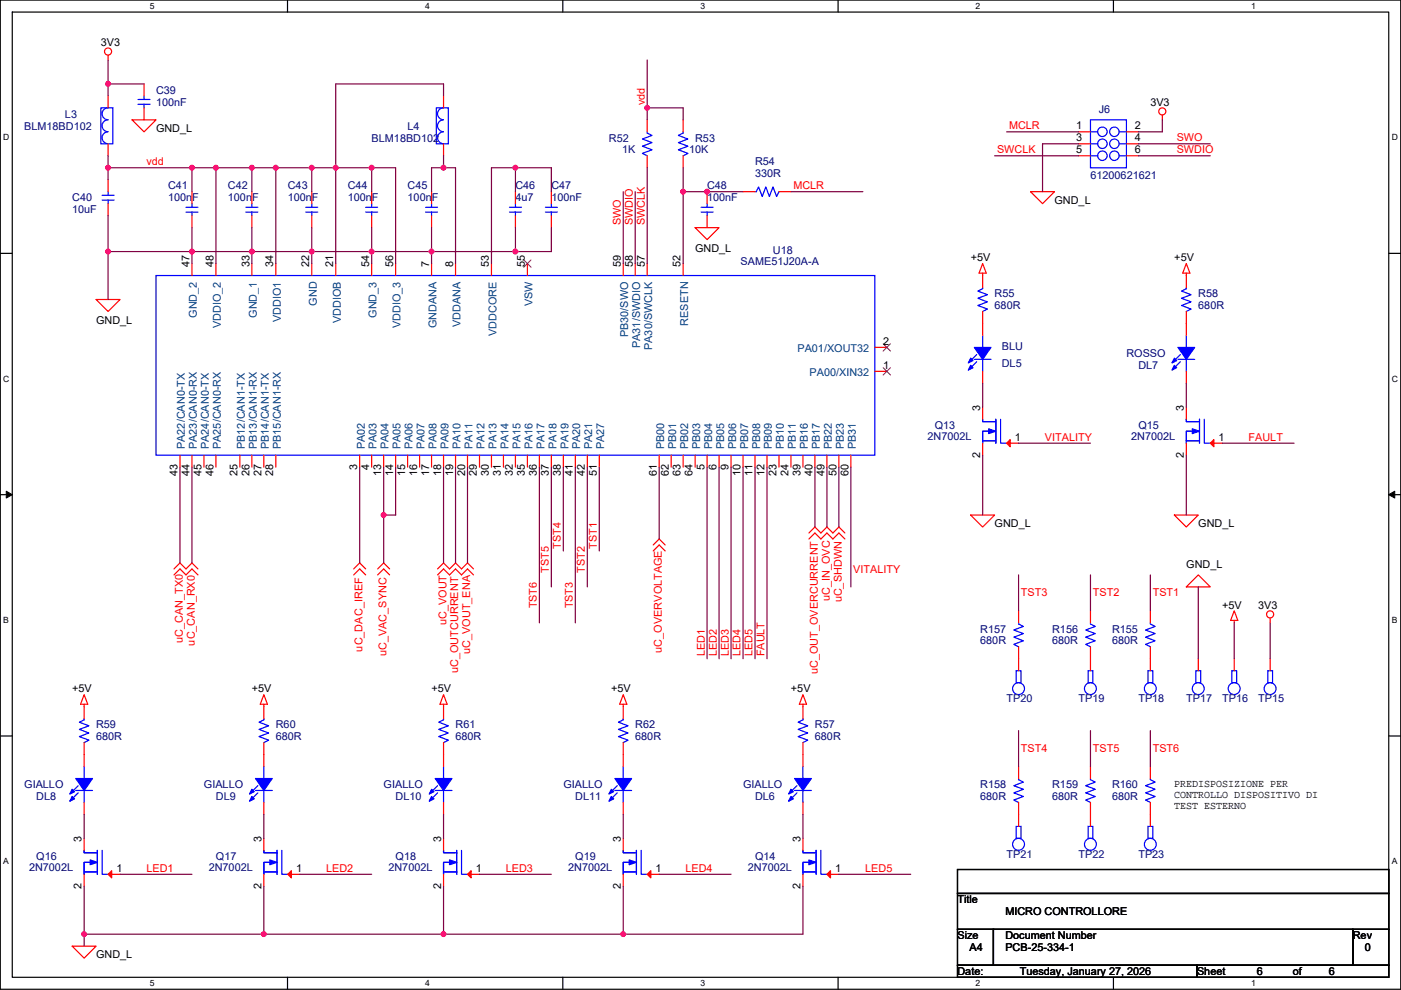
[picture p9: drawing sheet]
<svg xmlns="http://www.w3.org/2000/svg" width="297mm" height="210mm" viewBox="0 0 297 210" stroke-linecap="round" stroke-linejoin="round" font-family="sans-serif">
<path d="M.1 0h296.9v209.8h-296.9zM2.6 2.6h291.8v204.7h-291.8z" fill="none" stroke="#000" stroke-width=".25"/>
<g fill="#fff">
<path d="M31.8 .3h1v2h-1z"/>
<path d="M31.8 207.5h1v2.1h-1z"/>
</g>
<path d="M61 0v2.6M61 207.3v2.5" fill="none" stroke="#000" stroke-width=".25"/>
<g fill="#fff">
<path d="M90.1 .3h1v2h-1z"/>
<path d="M90.1 207.5h1v2.1h-1z"/>
</g>
<path d="M119.3 0v2.6M119.3 207.3v2.5" fill="none" stroke="#000" stroke-width=".25"/>
<g fill="#fff">
<path d="M148.5 .3h1v2h-1z"/>
<path d="M148.5 207.5h1v2.1h-1z"/>
</g>
<path d="M177.7 0v2.6M177.7 207.3v2.5" fill="none" stroke="#000" stroke-width=".25"/>
<g fill="#fff">
<path d="M206.9 .3h1v2h-1z"/>
<path d="M206.9 207.5h1v2.1h-1z"/>
</g>
<path d="M236.1 0v2.6M236.1 207.3v2.5" fill="none" stroke="#000" stroke-width=".25"/>
<g fill="#fff">
<path d="M265.2 .3h1v2h-1z"/>
<path d="M265.2 207.5h1v2.1h-1z"/>
<path d="M.7 28.2h1.3v2h-1.3z"/>
<path d="M295.1 28.2h1.3v2h-1.3z"/>
<path d="M.7 79.3h1.3v2.1h-1.3z"/>
<path d="M295.1 79.3h1.3v2.1h-1.3z"/>
</g>
<path d="M.1 53.7h2.5M294.4 53.7h2.6" fill="none" stroke="#000" stroke-width=".25"/>
<g fill="#fff">
<path d="M.7 130.5h1.2v2h-1.2z"/>
<path d="M295.1 130.5h1.2v2h-1.2z"/>
</g>
<path d="M.1 104.9h2.5M294.4 104.9h2.6" fill="none" stroke="#000" stroke-width=".25"/>
<path d="M1.3 104.2l1.3 .7-1.3 .7zM294.4 104.9l1.3-.7v1.4z" fill="#000" stroke="#000" stroke-width=".21"/>
<g fill="#fff">
<path d="M.7 181.7h1.2v2h-1.2z"/>
<path d="M295.1 181.7h1.2v2h-1.2z"/>
</g>
<path d="M.1 156.1h2.5M294.4 156.1h2.6M203 184.4h91.4v5.1h-91.4zM203 189.5h91.4v7.6h-91.4zM203 197.1h7.6v7.6h-7.6zM210.6 197.1h76.2v7.6h-76.2zM286.8 197.1h7.6v7.6h-7.6zM203 204.7h50.8v2.6h-50.8zM253.8 204.7h40.6v2.6h-40.6z" fill="none" stroke="#000" stroke-width=".25"/>
<g fill="none" stroke="#f00" stroke-width=".25">
<path d="M22.9 11.7v1M30.5 17.8v2.5M22.9 38.1v2.6M22.9 20.3v2.6M22.9 30.5v2.5M28 25.4h5.1l-2.6 2.6zM30.5 22.9v2.5M94 20.3v2.6M94 30.5v2.5M137.2 33v2.6M137.2 25.4v2.6M144.8 33v2.6"/>
<path d="M144.8 25.4v2.6M228.7 28h2.5M228.7 30.5h2.5M228.7 33h2.5M238.8 28h2.6M238.8 30.5h2.6M238.8 33h2.6M246.4 24.4v1M22.9 43.2v2.5M40.7 55.9v2.5M40.7 40.7v2.5M40.7 45.7v2.6"/>
<path d="M45.8 55.9v2.5M53.4 55.9v2.5M53.4 40.7v2.5M53.4 45.7v2.6M58.5 55.9v2.5M66.1 40.7v2.5M66.1 45.7v2.6M66.1 55.9v2.5M71.2 55.9v2.5M78.8 40.7v2.5M78.8 45.7v2.6M78.8 55.9v2.5"/>
<path d="M83.9 55.9v2.5M91.5 55.9v2.5M91.5 40.7v2.5M91.5 45.7v2.6M96.6 55.9v2.5M104.2 55.9v2.5M109.3 40.7v2.5M109.3 45.7v2.6M111.8 55.9v2.5M116.9 40.7v2.5M116.9 45.7v2.6M132.1 55.9v2.5"/>
<path d="M134.7 55.9v2.5M137.2 55.9v2.5M144.8 55.9v2.5M147.4 48.3h5.1l-2.6 2.5zM149.9 40.7v2.5M149.9 45.7v2.6M157.5 40.7h2.6M165.2 40.7h2.5M208.3 57.9v3.1M208.3 55.9l.8 2h-1.5zM218.5 40.7h5.1l-2.6 2.5zM251.5 57.9v3.1"/>
<path d="M251.5 55.9l.8 2h-1.5zM20.4 63.5h5.1l-2.6 2.6zM185.5 78.8h2.5M185.5 73.7h2.5M208.3 66.1v5M208.3 78.8v2.5M251.5 66.1v5M251.5 78.8v2.5M38.2 96.5v2.6M40.7 96.5v2.6M43.2 96.5v2.6M45.8 96.5v2.6"/>
<path d="M50.9 96.5v2.6M53.4 96.5v2.6M55.9 96.5v2.6M58.5 96.5v2.6M76.3 96.5v2.6M78.8 96.5v2.6M81.3 96.5v2.6M83.9 96.5v2.6M86.4 96.5v2.6M89 96.5v2.6M91.5 96.5v2.6M94 96.5v2.6"/>
<path d="M96.6 96.5v2.6M99.1 96.5v2.6M101.7 96.5v2.6M104.2 96.5v2.6M106.7 96.5v2.6M109.3 96.5v2.6M111.8 96.5v2.6M114.4 96.5v2.6M116.9 96.5v2.6M119.4 96.5v2.6M122 96.5v2.6M124.5 96.5v2.6"/>
<path d="M127.1 96.5v2.6M139.8 96.5v2.6M142.3 96.5v2.6M144.8 96.5v2.6M147.4 96.5v2.6M149.9 96.5v2.6M152.5 96.5v2.6M155 96.5v2.6M157.5 96.5v2.6M160.1 96.5v2.6M162.6 96.5v2.6M165.2 96.5v2.6"/>
<path d="M167.7 96.5v2.6M170.2 96.5v2.6M172.8 96.5v2.6M175.3 96.5v2.6M177.9 96.5v2.6M180.4 96.5v2.6M208.3 94v2.5M208.3 86.4v2.5M213.4 94h2.6M251.5 94v2.5M251.5 86.4v2.5M256.6 94h2.5"/>
<path d="M138.5 115.6l1.3-1.3 1.2 1.3M138.5 116.9l1.3-1.3 1.2 1.3M171.5 113.1l1.3-1.3 1.3 1.3 1.2-1.3 1.3 1.3 1.3-1.3 1.2 1.3M171.5 114.3l1.3-1.2 1.3 1.2 1.2-1.2 1.3 1.2 1.3-1.2 1.2 1.2M205.8 109.2h5.1l-2.6 2.6zM249 109.2h5.1l-2.6 2.6zM36.9 120.7l1.3-1.3 1.2 1.3 1.3-1.3 1.3 1.3M36.9 121.9l1.3-1.2 1.2 1.2 1.3-1.2 1.3 1.2M75 120.7l1.3-1.3 1.2 1.3M75 121.9l1.3-1.2 1.2 1.2M80.1 120.7l1.2-1.3 1.3 1.3M80.1 121.9l1.2-1.2 1.3 1.2"/>
<path d="M92.8 120.7l1.2-1.3 1.3 1.3 1.3-1.3 1.3 1.3 1.2-1.3 1.3 1.3M92.8 121.9l1.2-1.2 1.3 1.2 1.3-1.2 1.3 1.2 1.2-1.2 1.3 1.2M216 137.2v5.1M216 129.6v2.5M231.2 137.2v5.1M231.2 129.6v2.5M243.9 137.2v5.1M243.9 129.6v2.5M251.5 124.5l2.6-2.6 2.5 2.6zM254.1 139.7v2.6M261.7 139.7v2.6M261.7 131.6v.5"/>
<path d="M261.7 129.6l.7 2h-1.5zM269.3 131.1v1M269.3 139.7v2.6M17.8 149.4v3M17.8 157.5v5.1M17.8 147.3l.8 2.1h-1.5zM55.9 147.3l.8 2.1h-1.5zM55.9 149.4v3M55.9 157.5v5.1M94 147.3l.8 2.1h-1.5zM94 149.4v3M94 157.5v5.1"/>
<path d="M132.1 147.3l.8 2.1h-1.5zM132.1 149.4v3M132.1 157.5v5.1M170.2 147.3l.8 2.1h-1.5zM170.2 149.4v3M170.2 157.5v5.1M17.8 177.8v2.6M17.8 170.2v2.5M55.9 170.2v2.5M55.9 177.8v2.6M94 177.8v2.6M94 170.2v2.5"/>
<path d="M132.1 177.8v2.6M132.1 170.2v2.5M170.2 170.2v2.5M170.2 177.8v2.6M216 170.2v5.1M216 162.6v2.5M231.2 170.2v5.1M231.2 162.6v2.5M243.9 170.2v5.1M243.9 162.6v2.5M17.8 185.4v2.6M22.9 185.4h2.6"/>
<path d="M55.9 185.4v2.6M61 185.4h2.6M94 185.4v2.6M99.1 185.4h2.6M132.1 185.4v2.6M137.2 185.4h2.6M170.2 185.4v2.6M175.3 185.4h2.6M15.3 200.7h5.1l-2.6 2.5z"/>
<circle cx="22.9" cy="10.9" r=".76"/>
<circle cx="246.4" cy="23.6" r=".76"/>
<circle cx="269.3" cy="130.3" r=".76"/>
</g>
<g fill="none" stroke="#00f" stroke-width=".25">
<path d="M21.4 22.9h2.5v7.6h-2.5zM22.9 28a1.26 1.26 0 0 0-1.2 1.2 1.26 1.26 0 0 0 1.2 1.3M22.9 25.4a1.26 1.26 0 0 0-1.2 1.3 1.26 1.26 0 0 0 1.2 1.2M22.9 22.9a1.26 1.26 0 0 0-1.2 1.2 1.26 1.26 0 0 0 1.2 1.3M29.3 21.1h2.5M29.3 22.1h2.5M30.5 22.1v.8M30.5 20.3v.8M92.5 22.9h2.6v7.6h-2.6zM94 28a1.26 1.26 0 0 0-1.2 1.2 1.26 1.26 0 0 0 1.2 1.3M94 25.4a1.26 1.26 0 0 0-1.2 1.3 1.26 1.26 0 0 0 1.2 1.2M94 22.9a1.26 1.26 0 0 0-1.2 1.2 1.26 1.26 0 0 0 1.2 1.3"/>
<path d="M137.2 28v.2l1 .5-2 .8 2 .7-2 .8 2 .8-2 .7 1 .5M144.8 28v.2l-1 .5 2.1 .8-2.1 .7 2.1 .8-2.1 .8 2.1 .7-1.1 .5M231.2 25.4h7.6v10.2h-7.6zM231.2 28h1.5M231.2 30.5h1.5M231.2 33h1.5M237.3 28h1.5M237.3 30.5h1.5M237.3 33h1.5M21.7 41.4h2.5M21.7 42.4h2.5M22.9 42.4v.8"/>
<path d="M22.9 40.7v.7M33.1 58.4h152.4v38.1h-152.4zM39.4 44h2.6M39.4 45h2.6M40.7 45v.7M40.7 43.2v.8M52.1 44h2.6M52.1 45h2.6M53.4 45v.7M53.4 43.2v.8M64.8 44h2.6M64.8 45h2.6"/>
<path d="M66.1 45v.7M66.1 43.2v.8M77.5 44h2.6M77.5 45h2.6M78.8 45v.7M78.8 43.2v.8M90.2 44h2.6M90.2 45h2.6M91.5 45v.7M91.5 43.2v.8M108 44h2.6M108 45h2.6"/>
<path d="M109.3 45v.7M109.3 43.2v.8M115.6 44h2.6M115.6 45h2.6M116.9 45v.7M116.9 43.2v.8M148.7 44h2.5M148.7 45h2.5M149.9 45v.7M149.9 43.2v.8M160.1 40.7h.2l.5-1.1 .8 2.1 .8-2.1 .7 2.1 .8-2.1 .8 2.1 .5-1M206.6 76.2h3.5"/>
<path d="M207.1 75.2l-1.6 1.5M207.1 76.7l-1.6 1.6M208.3 61v.2l-1 .5 2.1 .8-2.1 .8 2.1 .7-2.1 .8 2.1 .8-1.1 .5M208.3 71.1v2.6M208.3 76.2v2.6M249.7 76.2h3.6M250.3 75.2l-1.6 1.5M250.3 76.7l-1.6 1.6M251.5 71.1v2.6M251.5 76.2v2.6M251.5 61v.2l-1 .5 2 .8-2 .8 2 .7-2 .8 2 .8-1 .5M208.3 93.5h2.8"/>
<path d="M208.6 93.5h2.3M209.4 91.5h-1.1v2.5v-2.5h1.6M210.9 89.4h-2.6v-.5v.5h2.8M211.1 88.9v5.1M212.1 88.9v5.1h1.3M251.5 93.5h2.8M251.8 93.5h2.3M252.5 91.5h-1v2.5v-2.5h1.5M254.1 89.4h-2.6v-.5v.5h2.8M254.3 88.9v5.1M255.3 88.9v5.1h1.3M216 132.1v.3l1 .5-2.1 .7 2.1 .8-2.1 .7 2.1 .8-2.1 .8 1.1 .5"/>
<path d="M231.2 132.1v.3l1 .5-2 .7 2 .8-2 .7 2 .8-2 .8 1 .5M243.9 132.1v.3l1 .5-2 .7 2 .8-2 .7 2 .8-2 .8 1 .5M17.8 152.4v.3l-1 .5 2.1 .7-2.1 .8 2.1 .8-2.1 .7 2.1 .8-1.1 .5M55.9 152.4v.3l-1 .5 2.1 .7-2.1 .8 2.1 .8-2.1 .7 2.1 .8-1.1 .5M94 152.4v.3l-1 .5 2.1 .7-2.1 .8 2.1 .8-2.1 .7 2.1 .8-1.1 .5M132.1 152.4v.3l-1 .5 2.1 .7-2.1 .8 2.1 .8-2.1 .7 2.1 .8-1.1 .5M170.2 152.4v.3l-1 .5 2.1 .7-2.1 .8 2.1 .8-2.1 .7 2.1 .8-1.1 .5M215.5 142.3h1v2.5h-1zM230.7 142.3h1v2.5h-1zM243.4 142.3h1v2.5h-1zM253.6 142.3h1v2.5h-1zM261.2 142.3h1v2.5h-1z"/>
<path d="M268.8 142.3h1v2.5h-1zM16.1 167.7h3.5M16.6 166.6l-1.6 1.6M16.6 168.2l-1.6 1.5M17.8 162.6v2.5M17.8 167.7v2.5M54.2 167.7h3.5M54.7 166.6l-1.6 1.6M54.7 168.2l-1.6 1.5M55.9 162.6v2.5M55.9 167.7v2.5M92.3 167.7h3.5"/>
<path d="M92.8 166.6l-1.6 1.6M92.8 168.2l-1.6 1.5M94 162.6v2.5M94 167.7v2.5M130.4 167.7h3.5M130.9 166.6l-1.6 1.6M130.9 168.2l-1.6 1.5M132.1 162.6v2.5M132.1 167.7v2.5M168.5 167.7h3.5M169 166.6l-1.6 1.6M169 168.2l-1.6 1.5"/>
<path d="M170.2 162.6v2.5M170.2 167.7v2.5M215.5 175.3h1v2.5h-1zM216 165.1v.3l1 .5-2.1 .7 2.1 .8-2.1 .8 2.1 .7-2.1 .8 1.1 .5M230.7 175.3h1v2.5h-1zM231.2 165.1v.3l1 .5-2 .7 2 .8-2 .8 2 .7-2 .8 1 .5M243.4 175.3h1v2.5h-1zM243.9 165.1v.3l1 .5-2 .7 2 .8-2 .8 2 .7-2 .8 1 .5M17.8 184.9h2.8M18.1 184.9h2.3M18.9 182.9h-1.1v2.5v-2.5h1.6M20.4 180.9h-2.6v-.5v.5h2.8"/>
<path d="M20.6 180.4v5M21.7 180.4v5h1.2M55.9 184.9h2.8M56.2 184.9h2.3M57 182.9h-1.1v2.5v-2.5h1.6M58.5 180.9h-2.6v-.5v.5h2.8M58.7 180.4v5M59.8 180.4v5h1.2M94 184.9h2.8M94.3 184.9h2.3M95.1 182.9h-1.1v2.5v-2.5h1.6M96.6 180.9h-2.6v-.5v.5h2.8"/>
<path d="M96.8 180.4v5M97.9 180.4v5h1.2M132.1 184.9h2.8M132.4 184.9h2.3M133.2 182.9h-1.1v2.5v-2.5h1.6M134.7 180.9h-2.6v-.5v.5h2.8M134.9 180.4v5M136 180.4v5h1.2M170.2 184.9h2.8M170.5 184.9h2.3M171.3 182.9h-1.1v2.5v-2.5h1.6M172.8 180.9h-2.6v-.5v.5h2.8"/>
<path d="M173 180.4v5M174.1 180.4v5h1.2"/>
<circle cx="233.7" cy="27.9" r="1.01"/>
<circle cx="233.7" cy="33" r="1.01"/>
<circle cx="233.7" cy="30.5" r="1.01"/>
<circle cx="236.3" cy="27.9" r="1.01"/>
<circle cx="236.3" cy="30.5" r="1.01"/>
<circle cx="236.3" cy="33" r="1.01"/>
<circle cx="215.9" cy="146.1" r="1.26"/>
<circle cx="231.2" cy="146.1" r="1.26"/>
<circle cx="243.9" cy="146.1" r="1.26"/>
<circle cx="254" cy="146.1" r="1.26"/>
<circle cx="261.7" cy="146.1" r="1.26"/>
<circle cx="269.3" cy="146.1" r="1.26"/>
<circle cx="215.9" cy="179.1" r="1.26"/>
<circle cx="231.2" cy="179.1" r="1.26"/>
<circle cx="243.9" cy="179.1" r="1.26"/>
</g>
<g fill="#00f" stroke="#00f" stroke-width=".25">
<path d="M133.4 182.4l1.5 .5-1.5 .5z" fill-rule="evenodd"/>
<path d="M206.6 73.7h3.5l-1.8 2.5z" fill-rule="evenodd"/>
<path d="M205.8 77.5l.5 .5-1 .5z" fill-rule="evenodd"/>
<path d="M205.8 76l.5 .5-1 .5z" fill-rule="evenodd"/>
<path d="M95.3 182.4l1.5 .5-1.5 .5z" fill-rule="evenodd"/>
<path d="M249.7 73.7h3.6l-1.8 2.5z" fill-rule="evenodd"/>
<path d="M249 77.5l.5 .5-1 .5z" fill-rule="evenodd"/>
<path d="M249 76l.5 .5-1 .5z" fill-rule="evenodd"/>
<path d="M19.1 182.4l1.5 .5-1.5 .5z" fill-rule="evenodd"/>
<path d="M54.2 165.1h3.5l-1.8 2.6z" fill-rule="evenodd"/>
<path d="M53.4 168.9l.5 .5-1 .5z" fill-rule="evenodd"/>
<path d="M53.4 167.4l.5 .5-1 .5z" fill-rule="evenodd"/>
<path d="M168.5 165.1h3.5l-1.8 2.6z" fill-rule="evenodd"/>
<path d="M167.7 168.9l.5 .5-1 .5z" fill-rule="evenodd"/>
<path d="M167.7 167.4l.5 .5-1 .5z" fill-rule="evenodd"/>
<path d="M209.6 91l1.5 .5-1.5 .5z" fill-rule="evenodd"/>
<path d="M252.8 91l1.5 .5-1.5 .5z" fill-rule="evenodd"/>
<path d="M57.2 182.4l1.5 .5-1.5 .5z" fill-rule="evenodd"/>
<path d="M171.5 182.4l1.5 .5-1.5 .5z" fill-rule="evenodd"/>
<path d="M130.4 165.1h3.5l-1.8 2.6z" fill-rule="evenodd"/>
<path d="M129.6 168.9l.5 .5-1 .5z" fill-rule="evenodd"/>
<path d="M129.6 167.4l.5 .5-1 .5z" fill-rule="evenodd"/>
<path d="M16.1 165.1h3.5l-1.8 2.6z" fill-rule="evenodd"/>
<path d="M15.3 168.9l.5 .5-1 .5z" fill-rule="evenodd"/>
<path d="M15.3 167.4l.5 .5-1 .5z" fill-rule="evenodd"/>
<path d="M92.3 165.1h3.5l-1.8 2.6z" fill-rule="evenodd"/>
<path d="M91.5 168.9l.5 .5-1 .5z" fill-rule="evenodd"/>
<path d="M91.5 167.4l.5 .5-1 .5z" fill-rule="evenodd"/>
</g>
<g fill="#f00" stroke="#f00" stroke-width=".25">
<path d="M137.2 185.4l.8-.7v1.5z"/>
<path d="M99.1 185.4l.8-.7v1.5z"/>
<path d="M22.9 185.4l.8-.7v1.5z"/>
<path d="M213.4 94l.8-.8v1.6z"/>
<path d="M256.6 94l.8-.8v1.6z"/>
<path d="M61 185.4l.8-.7v1.5z"/>
<path d="M175.3 185.4l.8-.7v1.5z"/>
</g>
<path d="M111.1 55.1l1.5 1.6M112.6 55.1l-1.6 1.6M187.3 78l1.5 1.5M187.3 72.9l1.5 1.6M188.8 78l-1.6 1.5M188.8 72.9l-1.6 1.6" fill="none" stroke="#804000" stroke-width=".21"/>
<g fill="none" stroke="#800040" stroke-width=".25">
<path d="M22.9 17.8h7.6M22.9 12.7v5.1M22.9 17.8v2.5M137.2 12.7v10.2M22.9 35.6v2.5M22.9 35.6h17.8M22.9 33v2.6M40.7 35.6h5.1M40.7 35.6v5.1M45.8 35.6v20.3M45.8 35.6h7.6M53.4 35.6h5.1"/>
<path d="M53.4 35.6v5.1M58.5 35.6v20.3M58.5 35.6h7.6M66.1 35.6h5.1M66.1 35.6v5.1M71.2 35.6v20.3M71.2 35.6h7.6M78.8 35.6h5.1v20.3M78.8 35.6v5.1M94 20.3v-2.5h-22.8v17.8M94 33v2.6M94 35.6h-2.5v5.1"/>
<path d="M94 35.6h2.6v20.3M109.3 35.6h-5.1v20.3M109.3 35.6v5.1M109.3 35.6h7.6v5.1M137.2 22.9v2.5M137.2 35.6v20.3M137.2 22.9h7.6v2.5M144.8 35.6v5.1M210.9 33h17.8M213.4 28h15.3M228.7 30.5h-7.7v10.2M241.4 30.5h15.2"/>
<path d="M241.4 33h15.2M246.4 25.4v2.6h-5M22.9 45.7v7.7M22.9 53.4h17.8M22.9 53.4v10.1M40.7 48.3v5.1M40.7 53.4h12.7M40.7 53.4v2.5M53.4 53.4h12.7M53.4 48.3v5.1M53.4 53.4v2.5M66.1 48.3v5.1"/>
<path d="M66.1 53.4v2.5M66.1 53.4h12.7M78.8 48.3v5.1M78.8 53.4v2.5M78.8 53.4h12.7M91.5 53.4h17.8M91.5 48.3v5.1M91.5 53.4v2.5M109.3 48.3v5.1M116.9 48.3v5.1h-7.6M132.1 40.7v15.2M134.7 40.7v15.2"/>
<path d="M144.8 40.7h12.7M144.8 40.7v15.2M167.7 40.7h15.2M38.2 99.1v20.3M40.7 99.1v20.3M76.3 99.1v20.3M81.3 99.1v10.1M83.9 99.1v10.1h-2.6M94 99.1v20.3M96.6 99.1v20.3M99.1 99.1v20.3M114.4 99.1v33"/>
<path d="M116.9 99.1v25.4M119.4 99.1v17.8M122 99.1v33M124.5 99.1v25.4M127.1 99.1v17.8M139.8 99.1v15.2M149.9 99.1v40.6M152.5 99.1v40.6M155 99.1v40.6M157.5 99.1v40.6M160.1 99.1v40.6M162.6 99.1v40.6"/>
<path d="M172.8 99.1v12.7M175.3 99.1v12.7M177.9 99.1v12.7M180.4 99.1v25.4M208.3 96.5v12.7M208.3 81.3v5.1M216 94h15.2M251.5 81.3v5.1M251.5 96.5v12.7M259.1 94h15.3M81.3 109.2v10.2M216 121.9v7.7"/>
<path d="M231.2 121.9v7.7M243.9 121.9v7.7M254.1 124.5v15.2M261.7 132.1v7.6M269.3 132.1v7.6M216 155v7.6M231.2 155v7.6M243.9 155v7.6M17.8 172.7v5.1M55.9 172.7v5.1M94 172.7v5.1M132.1 172.7v5.1"/>
<path d="M170.2 172.7v5.1M17.8 188v10.1M17.8 198.1h38.1M17.8 198.1v2.6M25.5 185.4h15.2M55.9 188v10.1M55.9 198.1h38.1M63.6 185.4h15.2M94 188v10.1M94 198.1h38.1M101.7 185.4h15.2M132.1 188v10.1"/>
<path d="M139.8 185.4h15.2M170.2 188v10.1h-38.1M177.9 185.4h15.2"/>
</g>
<g fill="#f0f" stroke="#f0f" stroke-width=".25">
<circle cx="22.9" cy="17.8" r=".5"/>
<circle cx="137.2" cy="22.9" r=".5"/>
<circle cx="94" cy="35.6" r=".5"/>
<circle cx="40.7" cy="35.6" r=".5"/>
<circle cx="22.9" cy="35.6" r=".5"/>
<circle cx="45.8" cy="35.6" r=".5"/>
<circle cx="53.4" cy="35.6" r=".5"/>
<circle cx="58.5" cy="35.6" r=".5"/>
<circle cx="66.1" cy="35.6" r=".5"/>
<circle cx="78.8" cy="35.6" r=".5"/>
<circle cx="71.2" cy="35.6" r=".5"/>
<circle cx="109.3" cy="35.6" r=".5"/>
<circle cx="144.8" cy="40.6" r=".5"/>
<circle cx="149.9" cy="40.6" r=".5"/>
<circle cx="22.9" cy="53.3" r=".5"/>
<circle cx="40.7" cy="53.3" r=".5"/>
<circle cx="53.4" cy="53.3" r=".5"/>
<circle cx="66.1" cy="53.3" r=".5"/>
<circle cx="78.8" cy="53.3" r=".5"/>
<circle cx="91.5" cy="53.3" r=".5"/>
<circle cx="109.3" cy="53.3" r=".5"/>
<circle cx="81.3" cy="109.2" r=".5"/>
<circle cx="17.8" cy="198.1" r=".5"/>
<circle cx="55.9" cy="198.1" r=".5"/>
<circle cx="94" cy="198.1" r=".5"/>
<circle cx="132.1" cy="198.1" r=".5"/>
</g>
<g font-size="2.3">
<text x="21.4" y="9.7">3V3</text>
<text x="243.9" y="22.4">3V3</text>
<text x="33.1" y="28">GND_L</text>
<text x="228.2" y="27.4">1</text>
<text x="228.2" y="30">3</text>
<text x="240.6" y="27.4">2</text>
<text x="240.6" y="30">4</text>
<text x="228.2" y="32.5">5</text>
<text x="240.6" y="32.5">6</text>
<text x="223.6" y="43.2">GND_L</text>
<text x="147.4" y="53.4">GND_L</text>
<text x="40.2" y="56.7" transform="rotate(-90 40.2 56.7)">47</text>
<text x="45.3" y="56.7" transform="rotate(-90 45.3 56.7)">48</text>
<text x="52.9" y="56.7" transform="rotate(-90 52.9 56.7)">33</text>
<text x="58" y="56.7" transform="rotate(-90 58 56.7)">34</text>
<text x="65.6" y="56.7" transform="rotate(-90 65.6 56.7)">22</text>
<text x="70.7" y="56.7" transform="rotate(-90 70.7 56.7)">21</text>
<text x="78.3" y="56.7" transform="rotate(-90 78.3 56.7)">54</text>
<text x="83.4" y="56.7" transform="rotate(-90 83.4 56.7)">56</text>
<text x="91" y="56.7" transform="rotate(-90 91 56.7)">7</text>
<text x="96.1" y="56.7" transform="rotate(-90 96.1 56.7)">8</text>
<text x="103.7" y="56.7" transform="rotate(-90 103.7 56.7)">53</text>
<text x="111.3" y="56.7" transform="rotate(-90 111.3 56.7)">55</text>
<text x="131.6" y="56.7" transform="rotate(-90 131.6 56.7)">59</text>
<text x="134.2" y="56.7" transform="rotate(-90 134.2 56.7)">58</text>
<text x="136.7" y="56.7" transform="rotate(-90 136.7 56.7)">57</text>
<text x="144.3" y="56.7" transform="rotate(-90 144.3 56.7)">52</text>
<text x="205.8" y="55.4">+5V</text>
<text x="249" y="55.4">+5V</text>
<text x="20.4" y="68.6">GND_L</text>
<text x="187.3" y="73.2">2</text>
<text x="187.3" y="78.2">1</text>
<text x="207.8" y="87.1" transform="rotate(-90 207.8 87.1)">3</text>
<text x="251" y="87.1" transform="rotate(-90 251 87.1)">3</text>
<text x="215.2" y="93.5">1</text>
<text x="258.4" y="93.5">1</text>
<text x="37.6" y="100.9" transform="rotate(-90 37.6 100.9)">43</text>
<text x="40.2" y="100.9" transform="rotate(-90 40.2 100.9)">44</text>
<text x="42.7" y="100.9" transform="rotate(-90 42.7 100.9)">45</text>
<text x="45.3" y="100.9" transform="rotate(-90 45.3 100.9)">46</text>
<text x="50.3" y="100.9" transform="rotate(-90 50.3 100.9)">25</text>
<text x="52.9" y="100.9" transform="rotate(-90 52.9 100.9)">26</text>
<text x="55.4" y="100.9" transform="rotate(-90 55.4 100.9)">27</text>
<text x="58" y="100.9" transform="rotate(-90 58 100.9)">28</text>
<text x="75.7" y="99.6" transform="rotate(-90 75.7 99.6)">3</text>
<text x="78.3" y="99.6" transform="rotate(-90 78.3 99.6)">4</text>
<text x="80.8" y="100.9" transform="rotate(-90 80.8 100.9)">13</text>
<text x="83.4" y="100.9" transform="rotate(-90 83.4 100.9)">14</text>
<text x="85.9" y="100.9" transform="rotate(-90 85.9 100.9)">15</text>
<text x="88.4" y="100.9" transform="rotate(-90 88.4 100.9)">16</text>
<text x="91" y="100.9" transform="rotate(-90 91 100.9)">17</text>
<text x="93.5" y="100.9" transform="rotate(-90 93.5 100.9)">18</text>
<text x="96.1" y="100.9" transform="rotate(-90 96.1 100.9)">19</text>
<text x="98.6" y="100.9" transform="rotate(-90 98.6 100.9)">20</text>
<text x="101.1" y="100.9" transform="rotate(-90 101.1 100.9)">29</text>
<text x="103.7" y="100.9" transform="rotate(-90 103.7 100.9)">30</text>
<text x="106.2" y="100.9" transform="rotate(-90 106.2 100.9)">31</text>
<text x="108.8" y="100.9" transform="rotate(-90 108.8 100.9)">32</text>
<text x="111.3" y="100.9" transform="rotate(-90 111.3 100.9)">35</text>
<text x="113.8" y="100.9" transform="rotate(-90 113.8 100.9)">36</text>
<text x="116.4" y="100.9" transform="rotate(-90 116.4 100.9)">37</text>
<text x="118.9" y="100.9" transform="rotate(-90 118.9 100.9)">38</text>
<text x="121.5" y="100.9" transform="rotate(-90 121.5 100.9)">41</text>
<text x="124" y="100.9" transform="rotate(-90 124 100.9)">42</text>
<text x="126.5" y="100.9" transform="rotate(-90 126.5 100.9)">51</text>
<text x="139.2" y="100.9" transform="rotate(-90 139.2 100.9)">61</text>
<text x="141.8" y="100.9" transform="rotate(-90 141.8 100.9)">62</text>
<text x="144.3" y="100.9" transform="rotate(-90 144.3 100.9)">63</text>
<text x="146.9" y="100.9" transform="rotate(-90 146.9 100.9)">64</text>
<text x="149.4" y="99.6" transform="rotate(-90 149.4 99.6)">5</text>
<text x="151.9" y="99.6" transform="rotate(-90 151.9 99.6)">6</text>
<text x="154.5" y="99.6" transform="rotate(-90 154.5 99.6)">9</text>
<text x="157" y="100.9" transform="rotate(-90 157 100.9)">10</text>
<text x="159.6" y="100.9" transform="rotate(-90 159.6 100.9)">11</text>
<text x="162.1" y="100.9" transform="rotate(-90 162.1 100.9)">12</text>
<text x="164.6" y="100.9" transform="rotate(-90 164.6 100.9)">23</text>
<text x="167.2" y="100.9" transform="rotate(-90 167.2 100.9)">24</text>
<text x="169.7" y="100.9" transform="rotate(-90 169.7 100.9)">39</text>
<text x="172.3" y="100.9" transform="rotate(-90 172.3 100.9)">40</text>
<text x="174.8" y="100.9" transform="rotate(-90 174.8 100.9)">49</text>
<text x="177.3" y="100.9" transform="rotate(-90 177.3 100.9)">50</text>
<text x="179.9" y="100.9" transform="rotate(-90 179.9 100.9)">60</text>
<text x="207.8" y="97.1" transform="rotate(-90 207.8 97.1)">2</text>
<text x="251" y="97.1" transform="rotate(-90 251 97.1)">2</text>
<text x="210.9" y="111.8">GND_L</text>
<text x="254.1" y="111.8">GND_L</text>
<text x="251.5" y="120.4">GND_L</text>
<text x="259.1" y="129.1">+5V</text>
<text x="266.8" y="129.1">3V3</text>
<text x="15.3" y="146.9">+5V</text>
<text x="53.4" y="146.9">+5V</text>
<text x="91.5" y="146.9">+5V</text>
<text x="129.6" y="146.9">+5V</text>
<text x="167.7" y="146.9">+5V</text>
<text x="249" y="166.9">PREDISPOSIZIONE PER</text>
<text x="249" y="169.2">CONTROLLO DISPOSITIVO DI</text>
<text x="249" y="171.5">TEST ESTERNO</text>
<text x="17.3" y="178.6" transform="rotate(-90 17.3 178.6)">3</text>
<text x="55.4" y="178.6" transform="rotate(-90 55.4 178.6)">3</text>
<text x="93.5" y="178.6" transform="rotate(-90 93.5 178.6)">3</text>
<text x="131.6" y="178.6" transform="rotate(-90 131.6 178.6)">3</text>
<text x="169.7" y="178.6" transform="rotate(-90 169.7 178.6)">3</text>
<text x="24.7" y="184.9">1</text>
<text x="62.8" y="184.9">1</text>
<text x="100.9" y="184.9">1</text>
<text x="139" y="184.9">1</text>
<text x="177.1" y="184.9">1</text>
<text x="17.3" y="188.5" transform="rotate(-90 17.3 188.5)">2</text>
<text x="55.4" y="188.5" transform="rotate(-90 55.4 188.5)">2</text>
<text x="93.5" y="188.5" transform="rotate(-90 93.5 188.5)">2</text>
<text x="131.6" y="188.5" transform="rotate(-90 131.6 188.5)">2</text>
<text x="169.7" y="188.5" transform="rotate(-90 169.7 188.5)">2</text>
<text x="203" y="191.6">Title</text>
<text x="213.2" y="194.1">MICRO CONTROLLORE</text>
<text x="20.4" y="203.2">GND_L</text>
<text x="203" y="199.2">Size</text>
<text x="205.5" y="201.7">A4</text>
<text x="213.2" y="199.2">Document Number</text>
<text x="213.2" y="201.7">PCB-25-334-1</text>
<text x="286.8" y="199.2">Rev</text>
<text x="289.4" y="201.7">0</text>
<text x="203" y="206.8">Date:</text>
<text x="216.2" y="206.8">Tuesday, January 27, 2026</text>
<text x="253.8" y="206.8">Sheet</text>
<text x="266.5" y="206.8">6</text>
<text x="274.1" y="206.8">of</text>
<text x="281.7" y="206.8">6</text>
</g>
<g font-size="2.3" fill="#000080">
<text x="33.1" y="19.9">C39</text>
<text x="33.1" y="22.4">100nF</text>
<text x="233" y="23.9">J6</text>
<text x="5.1" y="27.5">BLM18BD102</text>
<text x="13.8" y="24.9">L3</text>
<text x="86.4" y="27.5">L4</text>
<text x="78.8" y="30">BLM18BD102</text>
<text x="129.1" y="30">R52</text>
<text x="131.9" y="32.6">1K</text>
<text x="146.1" y="32.6">10K</text>
<text x="147.4" y="30">R53</text>
<text x="160.1" y="35.1">R54</text>
<text x="35.6" y="40.2">C41</text>
<text x="48.3" y="40.2">C42</text>
<text x="61" y="40.2">C43</text>
<text x="73.7" y="40.2">C44</text>
<text x="86.4" y="40.2">C45</text>
<text x="109.3" y="40.2">C46</text>
<text x="116.9" y="40.2">C47</text>
<text x="149.9" y="40.2">C48</text>
<text x="160.1" y="37.6">330R</text>
<text x="231.2" y="37.9">61200621621</text>
<text x="15.3" y="42.7">C40</text>
<text x="15.3" y="45.3">10uF</text>
<text x="35.6" y="42.7">100nF</text>
<text x="48.3" y="42.7">100nF</text>
<text x="61" y="42.7">100nF</text>
<text x="73.7" y="42.7">100nF</text>
<text x="86.4" y="42.7">100nF</text>
<text x="109.3" y="42.7">4u7</text>
<text x="116.9" y="42.7">100nF</text>
<text x="149.9" y="42.7">100nF</text>
<text x="163.9" y="53.9">U18</text>
<text x="157" y="56.2">SAME51J20A-A</text>
<text x="210.9" y="63">R55</text>
<text x="210.9" y="65.6">680R</text>
<text x="254.1" y="63">R58</text>
<text x="254.1" y="65.6">680R</text>
<text x="212.4" y="77.8">DL5</text>
<text x="212.4" y="74.2">BLU</text>
<text x="238.8" y="75.7">ROSSO</text>
<text x="241.4" y="78.3">DL7</text>
<text x="196.7" y="93.3">2N7002L</text>
<text x="198.2" y="91">Q13</text>
<text x="239.8" y="93.3">2N7002L</text>
<text x="241.4" y="91">Q15</text>
<text x="207.8" y="134.2">R157</text>
<text x="207.8" y="136.7">680R</text>
<text x="223.1" y="134.2">R156</text>
<text x="223.1" y="136.7">680R</text>
<text x="235.8" y="134.2">R155</text>
<text x="235.8" y="136.7">680R</text>
<text x="213.4" y="148.9">TP20</text>
<text x="228.7" y="148.9">TP19</text>
<text x="241.4" y="148.9">TP18</text>
<text x="251.5" y="148.9">TP17</text>
<text x="259.1" y="148.9">TP16</text>
<text x="266.8" y="148.9">TP15</text>
<text x="20.4" y="154.5">R59</text>
<text x="58.5" y="154.5">R60</text>
<text x="96.6" y="154.5">R61</text>
<text x="134.7" y="154.5">R62</text>
<text x="172.8" y="154.5">R57</text>
<text x="20.4" y="157">680R</text>
<text x="58.5" y="157">680R</text>
<text x="96.6" y="157">680R</text>
<text x="134.7" y="157">680R</text>
<text x="172.8" y="157">680R</text>
<text x="5.1" y="167.2">GIALLO</text>
<text x="43.2" y="167.2">GIALLO</text>
<text x="81.3" y="167.2">GIALLO</text>
<text x="119.4" y="167.2">GIALLO</text>
<text x="157.5" y="167.2">GIALLO</text>
<text x="207.8" y="167.2">R158</text>
<text x="223.1" y="167.2">R159</text>
<text x="235.8" y="167.2">R160</text>
<text x="7.7" y="169.7">DL8</text>
<text x="45.8" y="169.7">DL9</text>
<text x="83.9" y="169.7">DL10</text>
<text x="122" y="169.7">DL11</text>
<text x="160.1" y="169.7">DL6</text>
<text x="207.8" y="169.7">680R</text>
<text x="223.1" y="169.7">680R</text>
<text x="235.8" y="169.7">680R</text>
<text x="6.2" y="184.7">2N7002L</text>
<text x="7.7" y="182.4">Q16</text>
<text x="44.3" y="184.7">2N7002L</text>
<text x="45.8" y="182.4">Q17</text>
<text x="82.4" y="184.7">2N7002L</text>
<text x="83.9" y="182.4">Q18</text>
<text x="120.5" y="184.7">2N7002L</text>
<text x="122" y="182.4">Q19</text>
<text x="158.6" y="184.7">2N7002L</text>
<text x="160.1" y="182.4">Q14</text>
<text x="213.4" y="181.9">TP21</text>
<text x="228.7" y="181.9">TP22</text>
<text x="241.4" y="181.9">TP23</text>
</g>
<g font-size="2.3" fill="#f00">
<text x="136.7" y="22.4" transform="rotate(-90 136.7 22.4)">vdd</text>
<text x="213.9" y="27.5">MCLR</text>
<text x="249.5" y="30">SWO</text>
<text x="31" y="35.1">vdd</text>
<text x="211.4" y="32.5">SWCLK</text>
<text x="249.5" y="32.5">SWDIO</text>
<text x="168.2" y="40.2">MCLR</text>
<text x="131.6" y="47.8" transform="rotate(-90 131.6 47.8)">SWO</text>
<text x="134.2" y="47.8" transform="rotate(-90 134.2 47.8)">SWDIO</text>
<text x="136.7" y="47.8" transform="rotate(-90 136.7 47.8)">SWCLK</text>
<text x="221.5" y="93.5">VITALITY</text>
<text x="264.7" y="93.5">FAULT</text>
<text x="118.9" y="116.4" transform="rotate(-90 118.9 116.4)">TST4</text>
<text x="126.6" y="116.4" transform="rotate(-90 126.6 116.4)">TST1</text>
<text x="116.4" y="121.4" transform="rotate(-90 116.4 121.4)">TST5</text>
<text x="124" y="121.4" transform="rotate(-90 124 121.4)">TST2</text>
<text x="180.9" y="121.4">VITALITY</text>
<text x="113.9" y="129.1" transform="rotate(-90 113.9 129.1)">TST6</text>
<text x="121.5" y="129.1" transform="rotate(-90 121.5 129.1)">TST3</text>
<text x="175.9" y="127.5" transform="rotate(-90 175.9 127.5)">uC_IN_OVC</text>
<text x="178.5" y="127.8" transform="rotate(-90 178.5 127.8)">uC_SHDWN</text>
<text x="216.5" y="126.5">TST3</text>
<text x="231.7" y="126.5">TST2</text>
<text x="244.4" y="126.5">TST1</text>
<text x="38.8" y="136.4" transform="rotate(-90 38.8 136.4)">uC_CAN_TX0</text>
<text x="41.3" y="136.9" transform="rotate(-90 41.3 136.9)">uC_CAN_RX0</text>
<text x="94.6" y="132.6" transform="rotate(-90 94.6 132.6)">uC_VOUT</text>
<text x="76.9" y="138.2" transform="rotate(-90 76.9 138.2)">uC_DAC_IREF</text>
<text x="81.9" y="139.2" transform="rotate(-90 81.9 139.2)">uC_VAC_SYNC</text>
<text x="97.2" y="142.8" transform="rotate(-90 97.2 142.8)">uC_OUTCURRENT</text>
<text x="99.7" y="138.7" transform="rotate(-90 99.7 138.7)">uC_VOUT_ENA</text>
<text x="140.4" y="138.5" transform="rotate(-90 140.4 138.5)">uC_OVERVOLTAGE</text>
<text x="149.4" y="139.2" transform="rotate(-90 149.4 139.2)">LED1</text>
<text x="152" y="139.2" transform="rotate(-90 152 139.2)">LED2</text>
<text x="154.5" y="139.2" transform="rotate(-90 154.5 139.2)">LED3</text>
<text x="157" y="139.2" transform="rotate(-90 157 139.2)">LED4</text>
<text x="159.6" y="139.2" transform="rotate(-90 159.6 139.2)">LED5</text>
<text x="162.1" y="139.2" transform="rotate(-90 162.1 139.2)">FAULT</text>
<text x="173.4" y="143" transform="rotate(-90 173.4 143)">uC_OUT_OVERCURRENT</text>
<text x="216.5" y="159.5">TST4</text>
<text x="231.7" y="159.5">TST5</text>
<text x="244.4" y="159.5">TST6</text>
<text x="31" y="184.9">LED1</text>
<text x="69.1" y="184.9">LED2</text>
<text x="107.2" y="184.9">LED3</text>
<text x="145.3" y="184.9">LED4</text>
<text x="183.4" y="184.9">LED5</text>
</g>
<g font-size="2.3" fill="#004080">
<text x="67.2" y="64.9" transform="rotate(-90 67.2 64.9)">GND</text>
<text x="112.9" y="65" transform="rotate(-90 112.9 65)">VSW</text>
<text x="41.8" y="67.4" transform="rotate(-90 41.8 67.4)">GND_2</text>
<text x="46.8" y="69.6" transform="rotate(-90 46.8 69.6)">VDDIO_2</text>
<text x="54.5" y="67.4" transform="rotate(-90 54.5 67.4)">GND_1</text>
<text x="59.5" y="68.3" transform="rotate(-90 59.5 68.3)">VDDIO1</text>
<text x="72.2" y="68.6" transform="rotate(-90 72.2 68.6)">VDDIOB</text>
<text x="79.9" y="67.4" transform="rotate(-90 79.9 67.4)">GND_3</text>
<text x="84.9" y="69.6" transform="rotate(-90 84.9 69.6)">VDDIO_3</text>
<text x="92.6" y="69.6" transform="rotate(-90 92.6 69.6)">GNDANA</text>
<text x="97.6" y="69.4" transform="rotate(-90 97.6 69.4)">VDDANA</text>
<text x="105.3" y="71.3" transform="rotate(-90 105.3 71.3)">VDDCORE</text>
<text x="133.2" y="71.5" transform="rotate(-90 133.2 71.5)">PB30/SWO</text>
<text x="145.9" y="69.1" transform="rotate(-90 145.9 69.1)">RESETN</text>
<text x="135.7" y="73.9" transform="rotate(-90 135.7 73.9)">PA31/SWDIO</text>
<text x="138.3" y="74.3" transform="rotate(-90 138.3 74.3)">PA30/SWCLK</text>
<text x="169.1" y="74.7">PA01/XOUT32</text>
<text x="171.6" y="79.8">PA00/XIN32</text>
<text x="39.2" y="95.3" transform="rotate(-90 39.2 95.3)">PA22/CAN0-TX</text>
<text x="41.8" y="95.3" transform="rotate(-90 41.8 95.3)">PA23/CAN0-RX</text>
<text x="44.3" y="95.3" transform="rotate(-90 44.3 95.3)">PA24/CAN0-TX</text>
<text x="46.8" y="95.3" transform="rotate(-90 46.8 95.3)">PA25/CAN0-RX</text>
<text x="51.9" y="95.3" transform="rotate(-90 51.9 95.3)">PB12/CAN1-TX</text>
<text x="54.5" y="95.3" transform="rotate(-90 54.5 95.3)">PB13/CAN1-RX</text>
<text x="57" y="95.3" transform="rotate(-90 57 95.3)">PB14/CAN1-TX</text>
<text x="59.5" y="95.3" transform="rotate(-90 59.5 95.3)">PB15/CAN1-RX</text>
<text x="77.3" y="95.3" transform="rotate(-90 77.3 95.3)">PA02</text>
<text x="79.9" y="95.3" transform="rotate(-90 79.9 95.3)">PA03</text>
<text x="82.4" y="95.3" transform="rotate(-90 82.4 95.3)">PA04</text>
<text x="84.9" y="95.3" transform="rotate(-90 84.9 95.3)">PA05</text>
<text x="87.5" y="95.3" transform="rotate(-90 87.5 95.3)">PA06</text>
<text x="90" y="95.3" transform="rotate(-90 90 95.3)">PA07</text>
<text x="92.6" y="95.3" transform="rotate(-90 92.6 95.3)">PA08</text>
<text x="95.1" y="95.3" transform="rotate(-90 95.1 95.3)">PA09</text>
<text x="97.6" y="95.3" transform="rotate(-90 97.6 95.3)">PA10</text>
<text x="100.2" y="95.3" transform="rotate(-90 100.2 95.3)">PA11</text>
<text x="102.7" y="95.3" transform="rotate(-90 102.7 95.3)">PA12</text>
<text x="105.3" y="95.3" transform="rotate(-90 105.3 95.3)">PA13</text>
<text x="107.8" y="95.3" transform="rotate(-90 107.8 95.3)">PA14</text>
<text x="110.3" y="95.3" transform="rotate(-90 110.3 95.3)">PA15</text>
<text x="112.9" y="95.3" transform="rotate(-90 112.9 95.3)">PA16</text>
<text x="115.4" y="95.3" transform="rotate(-90 115.4 95.3)">PA17</text>
<text x="118" y="95.3" transform="rotate(-90 118 95.3)">PA18</text>
<text x="120.5" y="95.3" transform="rotate(-90 120.5 95.3)">PA19</text>
<text x="123" y="95.3" transform="rotate(-90 123 95.3)">PA20</text>
<text x="125.6" y="95.3" transform="rotate(-90 125.6 95.3)">PA21</text>
<text x="128.1" y="95.3" transform="rotate(-90 128.1 95.3)">PA27</text>
<text x="140.8" y="95.3" transform="rotate(-90 140.8 95.3)">PB00</text>
<text x="143.4" y="95.3" transform="rotate(-90 143.4 95.3)">PB01</text>
<text x="145.9" y="95.3" transform="rotate(-90 145.9 95.3)">PB02</text>
<text x="148.4" y="95.3" transform="rotate(-90 148.4 95.3)">PB03</text>
<text x="151" y="95.3" transform="rotate(-90 151 95.3)">PB04</text>
<text x="153.5" y="95.3" transform="rotate(-90 153.5 95.3)">PB05</text>
<text x="156.1" y="95.3" transform="rotate(-90 156.1 95.3)">PB06</text>
<text x="158.6" y="95.3" transform="rotate(-90 158.6 95.3)">PB07</text>
<text x="161.1" y="95.3" transform="rotate(-90 161.1 95.3)">PB08</text>
<text x="163.7" y="95.3" transform="rotate(-90 163.7 95.3)">PB09</text>
<text x="166.2" y="95.3" transform="rotate(-90 166.2 95.3)">PB10</text>
<text x="168.8" y="95.3" transform="rotate(-90 168.8 95.3)">PB11</text>
<text x="171.3" y="95.3" transform="rotate(-90 171.3 95.3)">PB16</text>
<text x="173.8" y="95.3" transform="rotate(-90 173.8 95.3)">PB17</text>
<text x="176.4" y="95.3" transform="rotate(-90 176.4 95.3)">PB22</text>
<text x="178.9" y="95.3" transform="rotate(-90 178.9 95.3)">PB23</text>
<text x="181.5" y="95.3" transform="rotate(-90 181.5 95.3)">PB31</text>
</g>
<g font-size="1.8">
<text x="31.8" y="1.9">5</text>
<text x="90.1" y="1.9">4</text>
<text x="148.5" y="1.9">3</text>
<text x="206.9" y="1.9">2</text>
<text x="265.2" y="1.9">1</text>
<text x=".7" y="29.8">D</text>
<text x="295.1" y="29.8">D</text>
<text x=".7" y="81">C</text>
<text x="295.1" y="81">C</text>
<text x=".7" y="132.1">B</text>
<text x="295.1" y="132.1">B</text>
<text x=".7" y="183.3">A</text>
<text x="295.1" y="183.3">A</text>
<text x="31.8" y="209.2">5</text>
<text x="90.1" y="209.2">4</text>
<text x="148.5" y="209.2">3</text>
<text x="206.9" y="209.2">2</text>
<text x="265.2" y="209.2">1</text>
</g>
</svg>
